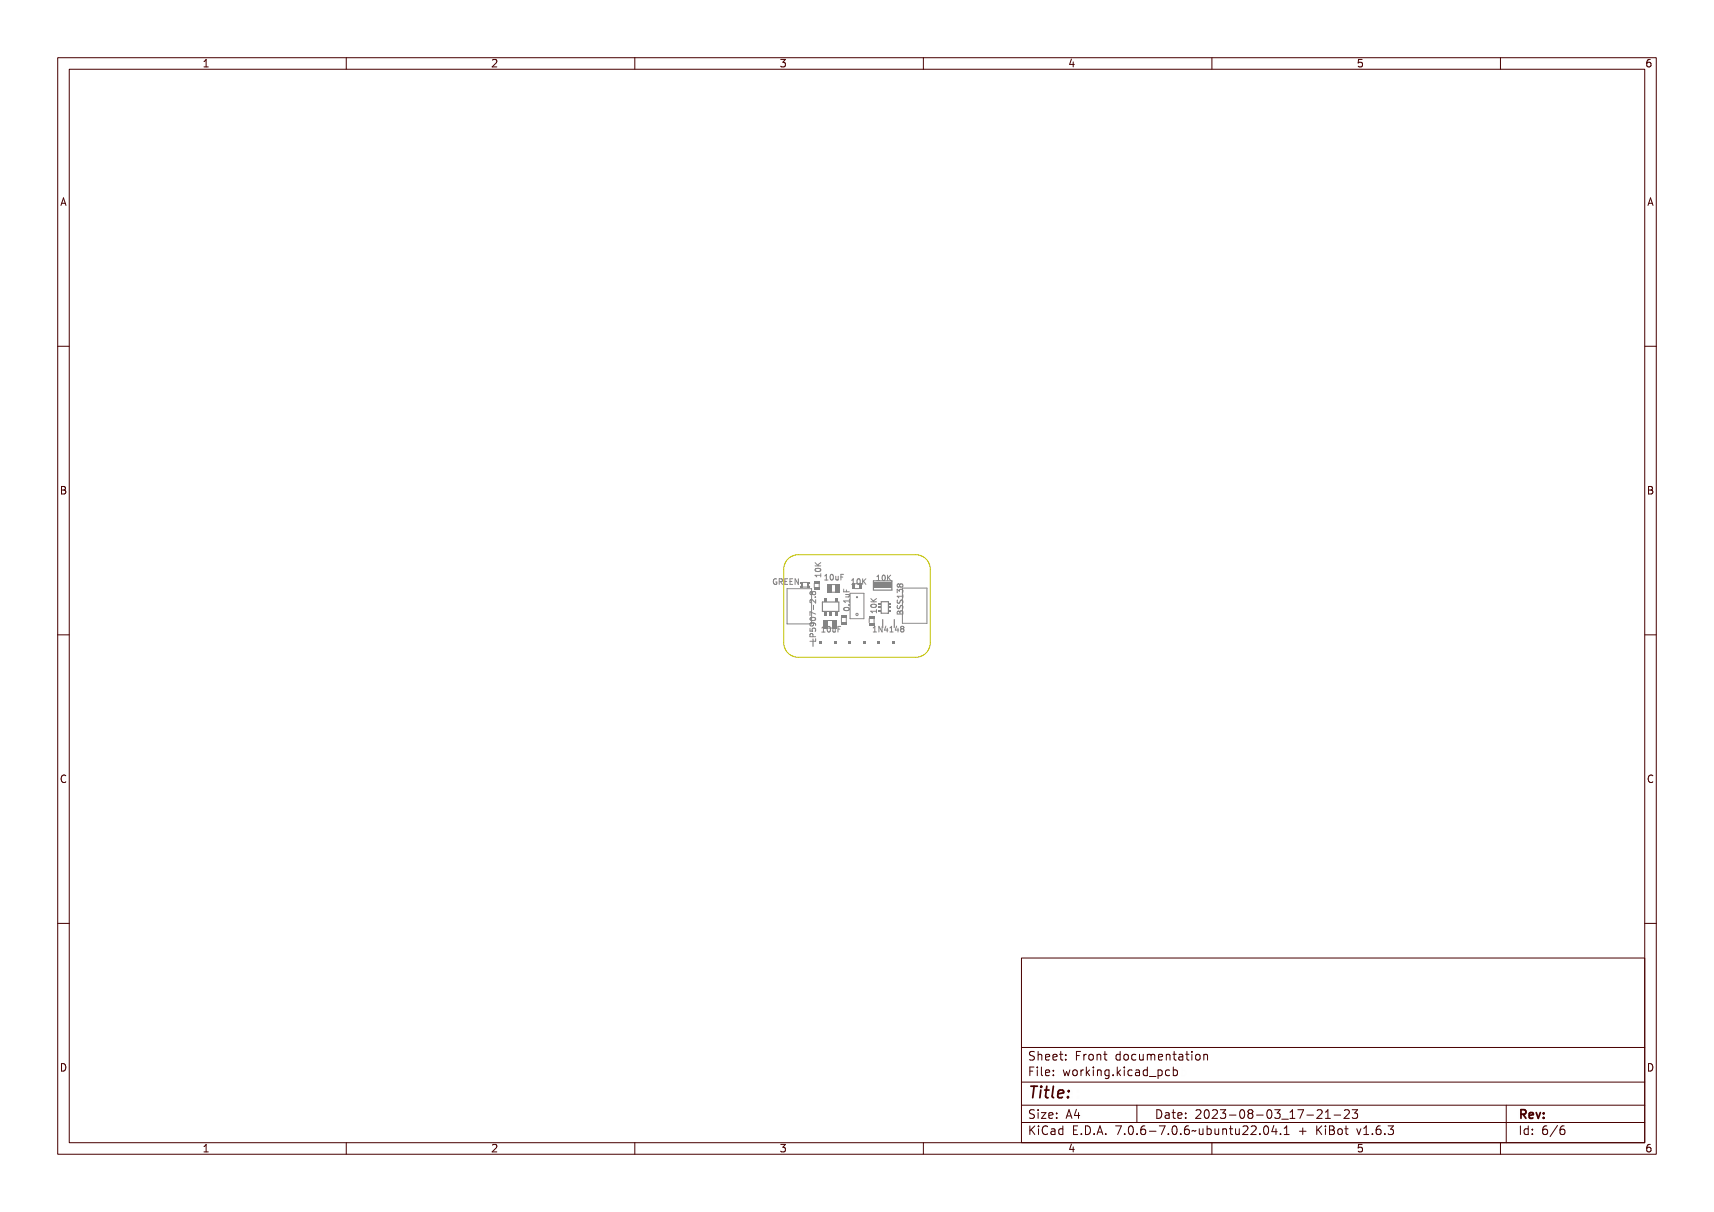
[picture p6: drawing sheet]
<svg xmlns="http://www.w3.org/2000/svg" width="297mm" height="210mm" viewBox="0 0 297 210" stroke-linecap="round" stroke-linejoin="round" font-family="sans-serif">
<g fill="none" stroke="#848484" stroke-width=".17">
<path d="M141.3 99.7h.8v-.2h.2v.5h-.2v-.2h-.7l.1 .2h-.1zM141.3 97.8l.4 .4 .6-.4v.2l-.5 .3 .5 .1v.1h-1v-.1h.4l-.4-.4zM141.4 98.8l.4-.1a.38 .38 0 0 1 .5 .3 .55 .55 0 0 1-.5 .3 .55 .55 0 0 1-.5-.3zM141.4 98.9a.43 .43 0 0 1 .8 .2 .43 .43 0 0 1-.8-.2zM143.4 99.6h.3v.8h.2v.1h-.5v-.1h.2v-.7l-.2 .1zM144.1 99.7l.1-.1a.46 .46 0 0 1 .5 .5 .46 .46 0 0 1-.5 .4l-.1-.2zM144.3 99.7a.39 .39 0 0 1 .3 .4 .39 .39 0 0 1-.3 .3l-.1-.3zM144.9 99.8h.1v.6l.2 .1 .1-.2v-.5h.1v.7l-.1-.1a.23 .23 0 0 1-.3 .1 .23 .23 0 0 1-.1-.2zM145.7 99.6h.6v.1h-.5v.3h.4v.1h-.4v.4h-.1zM151.9 99.8l.3-.1v.8h.2v.1h-.5v-.1h.2v-.7l-.2 .1zM152.6 99.8l.1-.1a.44 .44 0 0 1 .5 .5 .44 .44 0 0 1-.5 .4l-.1-.2zM152.8 99.8a.37 .37 0 0 1 .2 .4 .37 .37 0 0 1-.2 .3l-.1-.3z"/>
<path d="M153.3 99.7h.1v.4l.4-.4h.2l-.4 .4 .4 .5h-.2l-.3-.4-.1 .4h-.1zM134.3 100.3a.53 .53 0 0 0-.3 .5 .53 .53 0 0 0 .3 .5M134.8 100.5l.3-.2 .2 .1v.1h-.1a.36 .36 0 0 0-.4 .3 .36 .36 0 0 0 .4 .4v-.3l-.1-.1h.3v.4a.43 .43 0 0 1-.6 0 .43 .43 0 0 1 0-.6zM135.5 100.3h.3a.26 .26 0 0 1 .3 .2 .26 .26 0 0 1-.2 .4l.3 .4h-.1l-.3-.4h-.1v.4h-.2zM135.7 100.5h.1a.17 .17 0 0 1 .2 .1 .17 .17 0 0 1-.2 .2h-.1zM136.4 100.3h.5v.2h-.4v.2h.4v.2h-.4v.3h.4v.1h-.5zM137.2 100.3h.5v.2h-.4v.2h.4v.2h-.4v.3h.4v.1h-.5zM137.9 100.3h.2l.3 .8v-.8h.1v1h-.2l-.3-.8v.8h-.1zM140.4 109.9h.9v-.5h.1v.6h-1zM140.4 108h.1v.3h.3a.32 .32 0 0 1 .1-.4 .32 .32 0 0 1 .4 .1 .32 .32 0 0 1-.1 .5 .25 .25 0 0 0 .1-.4 .25 .25 0 0 0-.4 0 .25 .25 0 0 0 0 .3h-.5zM140.4 105.5l1 .4v.1l-.9-.3v.4h-.1zM140.5 102.5l.2-.1 .2 .2a.27 .27 0 0 1 .4-.1 .27 .27 0 0 1 0 .4 .27 .27 0 0 1-.4-.1 .27 .27 0 0 1-.5 .1 .27 .27 0 0 1 .1-.4z"/>
<path d="M140.5 104.1a.59 .59 0 0 1 .8 .3v-.4h.1v.5l-.5-.3a.23 .23 0 0 0-.4 0 .23 .23 0 0 0 .1 .3l-.2-.1zM140.5 108.7l.3-.1 .2 .5h.4v.1h-1zM140.5 107.2a.49 .49 0 0 1 .6-.1 .49 .49 0 0 1 .3 .5h-.2a.28 .28 0 0 0 0-.3 .28 .28 0 0 0-.3-.1 .31 .31 0 0 1 0 .5 .31 .31 0 0 1-.5-.1 .31 .31 0 0 1 .1-.4zM140.5 106.4l.4-.1a.37 .37 0 0 1 .5 .3 .55 .55 0 0 1-.5 .3 .55 .55 0 0 1-.5-.3zM140.5 106.5a.43 .43 0 0 1 .8 .2 .43 .43 0 0 1-.8-.2zM140.6 108.8h.2l.1 .3h-.4zM141 104.9h.1v.3h-.1zM141.2 103.4h.2v.1h-.2zM141.3 110.7v.4h-.9M142.8 108.7l.4-.1v.8h.2v.2h-.5v-.2h.2v-.7l-.3 .1zM143.6 108.7l.1-.1a.46 .46 0 0 1 .5 .5 .46 .46 0 0 1-.5 .4l-.1-.2zM143.8 108.7a.39 .39 0 0 1 .3 .4 .39 .39 0 0 1-.3 .4l-.1-.4z"/>
<path d="M144.4 108.8h.1v.6l.1 .1 .2-.2v-.5h.1v.8l-.1-.1a.23 .23 0 0 1-.3 .1 .23 .23 0 0 1-.1-.3zM145.2 108.6h.6v.1h-.5v.3h.4v.1h-.4v.5h-.1zM146.3 103.9h.8v-.2h.1v.6h-.1v-.2h-.7v.2h-.1zM146.3 102.2h.1v.4h.2v-.4h.2v.4h.4v.1h-.9zM146.4 105.4l.3-.1a.38 .38 0 0 1 .5 .3 .55 .55 0 0 1-.5 .3 .55 .55 0 0 1-.5-.3zM146.4 105.5a.43 .43 0 0 1 .7 .2 .43 .43 0 0 1-.7-.2zM146.5 103h.7l-.1 .1a.23 .23 0 0 1 .1 .3 .23 .23 0 0 1-.3 .1h-.4v-.1h.5l.1-.1-.1-.2h-.5zM147 104.8h.2v.1h-.2zM147.5 100.4l.4-.1v.9h.2v.1h-.6v-.1h.2v-.7h-.2zM148.3 100.5l.1-.1a.46 .46 0 0 1 .4 .4 .46 .46 0 0 1-.4 .5l-.2-.3zM148.5 100.5a.39 .39 0 0 1 .2 .3 .39 .39 0 0 1-.2 .4l-.1-.4zM149 100.3h.1v.5l.4-.5h.2l-.4 .4 .4 .6h-.1l-.4-.5-.1 .5h-.1z"/>
<path d="M151 105.9h.8v-.2h.1v.5h-.1v-.2h-.7v.2h-.1zM151 104.1l.3 .3 .6-.4v.2l-.5 .3 .5 .1v.1h-.9v-.1h.4l-.4-.4zM151.1 105l.3-.1a.38 .38 0 0 1 .5 .3 .55 .55 0 0 1-.5 .3 .55 .55 0 0 1-.5-.3zM151.1 105.1a.43 .43 0 0 1 .7 .2 .43 .43 0 0 1-.7-.2zM151.3 109.5h.6M151.3 108.8l.3-.3v1M152.3 108.6h.3v.8h.2v.1h-.5v-.1h.2v-.7l-.2 .1zM153 108.6h.2l.3 .8v-.8h.1v.9h-.2l-.3-.7v.7h-.1zM154.1 108.6h.2v.6h.1l-.1 .3h-.1v-.2h-.4zM154.2 108.7v.5h-.3zM154.6 108.6h.4v.8h.2v.1h-.5v-.1h.2v-.7l-.3 .1zM155.5 103.8h.9v-.2h.1v.5h-.1v-.2h-.8l.1 .2h-.1z"/>
<path d="M155.6 105.2l.1 .1a.19 .19 0 0 0-.1 .2 .19 .19 0 0 0 .2 .1 .19 .19 0 0 0 .1-.2 .3 .3 0 0 1 .5-.1 .3 .3 0 0 1-.1 .5 .22 .22 0 0 0 .1-.3 .22 .22 0 0 0-.3-.1 .32 .32 0 0 1-.4 .4 .32 .32 0 0 1-.1-.6zM155.6 104.4l.1 .1a.19 .19 0 0 0-.1 .2 .19 .19 0 0 0 .2 .2 .19 .19 0 0 0 .1-.3 .3 .3 0 0 1 .5-.1 .3 .3 0 0 1-.1 .5 .22 .22 0 0 0 .1-.3 .22 .22 0 0 0-.3-.1 .32 .32 0 0 1-.4 .4 .32 .32 0 0 1-.1-.6zM155.6 102.1h.2l.2 .1a.27 .27 0 0 1 .4-.1 .27 .27 0 0 1 0 .5 .27 .27 0 0 1-.4-.2 .27 .27 0 0 1-.4 .2 .27 .27 0 0 1 0-.5zM155.6 102.9h.2l.2 .1a.3 .3 0 0 1 .5 0 .3 .3 0 0 1-.2 .4h.1a.22 .22 0 0 0 0-.3 .22 .22 0 0 0-.3-.1 .22 .22 0 0 0-.1 .3l-.1-.1a.17 .17 0 0 0-.2-.2 .17 .17 0 0 0-.1 .3l.1 .1h-.1zM155.6 106h.3l.1 .1a.26 .26 0 0 1 .3-.2 .26 .26 0 0 1 .2 .4v.2h-1zM155.7 106.1h.2v.3h-.3zM155.7 108.6h.2v.6h.1l-.1 .3h-.2v-.2h-.4zM155.7 108.7v.5h-.3zM155.9 101.5l-.1 .1M155.9 101.4l-.2-.2h-.1l-.1 .4M155.9 101.4l.2-.2h.3v.4M155.9 101.4v.1"/>
<path d="M155.9 101.5v.1M156.1 106.1h.2l.1 .3h-.4zM156.2 108.6a.27 .27 0 0 1 .5 0 .27 .27 0 0 1-.1 .4 .27 .27 0 0 1 .1 .5 .27 .27 0 0 1-.5 0 .27 .27 0 0 1 .1-.5l-.1-.1z"/>
<circle cx="141.8" cy="99" r=".09"/>
<circle cx="140.7" cy="102.7" r=".16"/>
<circle cx="140.7" cy="107.4" r=".21"/>
<circle cx="140.9" cy="106.6" r=".09"/>
<circle cx="141.1" cy="102.7" r=".19"/>
<circle cx="143.9" cy="109.1" r=".09"/>
<circle cx="144.4" cy="100.1" r=".09"/>
<circle cx="146.7" cy="105.6" r=".09"/>
<circle cx="148.5" cy="100.8" r=".09"/>
<circle cx="151.4" cy="105.2" r=".09"/>
<circle cx="152.9" cy="100.2" r=".08"/>
<circle cx="155.8" cy="102.3" r=".16"/>
<circle cx="156.2" cy="102.3" r=".19"/>
<circle cx="156.5" cy="108.8" r=".16"/>
<circle cx="156.5" cy="109.3" r=".19"/>
</g>
<path d="M152.7 104.3h1.3v2h-1.3z" fill="none" stroke="#848484" stroke-width=".2"/>
<g fill="#848484">
<path d="M152.3 105.8h.3v.2h-.3z" fill-rule="evenodd"/>
<path d="M154 105.8h.4v.2h-.4z" fill-rule="evenodd"/>
<path d="M152.3 105.1h.3v.3h-.3z" fill-rule="evenodd"/>
<path d="M154 105.1h.4v.3h-.4z" fill-rule="evenodd"/>
<path d="M152.3 104.5h.3v.2h-.3z" fill-rule="evenodd"/>
<path d="M154 104.5h.4v.2h-.4z" fill-rule="evenodd"/>
</g>
<path d="M150.6 107.2v.7M151.5 107.2v.7" fill="none" stroke="#848484" stroke-width=".17"/>
<g fill="#848484">
<path d="M150.6 107.9h.9v.5h-.9z" fill-rule="evenodd"/>
<path d="M150.6 106.7h.9v.5h-.9z" fill-rule="evenodd"/>
</g>
<path d="M142.5 104.3h2.9v1.6h-2.9z" fill="none" stroke="#848484" stroke-width=".2"/>
<g fill="#848484">
<path d="M142.7 103.6h.5v.7h-.5z" fill-rule="evenodd"/>
<path d="M142.7 106h.5v.6h-.5z" fill-rule="evenodd"/>
<path d="M143.7 106h.5v.6h-.5z" fill-rule="evenodd"/>
<path d="M144.6 103.6h.5v.7h-.5z" fill-rule="evenodd"/>
<path d="M144.6 106h.5v.6h-.5z" fill-rule="evenodd"/>
</g>
<g fill="none" stroke="#848484" stroke-width=".17">
<path d="M144.1 101.3h.7M144.1 102.6h.7M147.3 102.8h2.4v4.4h-2.4z"/>
<circle cx="148.5" cy="103.5" r=".1"/>
<circle cx="148.5" cy="106.5" r=".2"/>
</g>
<path d="M153 107.4v1.4M155 107.4v1.4" fill="none" stroke="#848484" stroke-width=".2"/>
<g fill="#848484">
<path d="M143.3 101.2h.8v1.5h-.8z" fill-rule="evenodd"/>
<path d="M144.8 101.2h.7v1.5h-.7z" fill-rule="evenodd"/>
</g>
<path d="M136.4 102h4.2v6.1h-4.2zM143.4 107.5h.8" fill="none" stroke="#848484" stroke-width=".17"/>
<g fill="#848484">
<path d="M142.7 107.5h.8v1.4h-.8z" fill-rule="evenodd"/>
<path d="M144.2 107.5h.7v1.4h-.7z" fill-rule="evenodd"/>
</g>
<path d="M151.3 100.6h3.2v1.6h-3.2z" fill="none" stroke="#848484" stroke-width=".2"/>
<path d="M151.4 100.9h3.1v1h-3.1z" fill-rule="evenodd" fill="#848484"/>
<path d="M140.9 110.7v1.3" fill="none" stroke="#848484" stroke-width=".2"/>
<g fill="#848484">
<path d="M141.9 111.1h.5v.5h-.5z" fill-rule="evenodd"/>
<path d="M144.4 111.1h.5v.5h-.5z" fill-rule="evenodd"/>
<path d="M147 111.1h.5v.5h-.5z" fill-rule="evenodd"/>
<path d="M149.5 111.1h.5v.5h-.5z" fill-rule="evenodd"/>
<path d="M152.1 111.1h.5v.5h-.5z" fill-rule="evenodd"/>
<path d="M154.6 111.1h.5v.5h-.5z" fill-rule="evenodd"/>
</g>
<path d="M148.1 102h.8" fill="none" stroke="#848484" stroke-width=".17"/>
<g fill="#848484">
<path d="M147.7 101.1h.5v.9h-.5z" fill-rule="evenodd"/>
<path d="M148.8 101.1h.5v.9h-.5z" fill-rule="evenodd"/>
</g>
<path d="M139.1 101.7h.7M139.1 100.9h.7M140.3 101a.27 .27 0 0 0-.3 .3 .27 .27 0 0 0 .3 .3" fill="none" stroke="#848484" stroke-width=".17"/>
<g fill="#848484">
<path d="M138.8 101.7l.3 .1z" fill-rule="evenodd"/>
<path d="M138.9 100.9h.2v.9h-.2z" fill-rule="evenodd"/>
<path d="M139.8 101.6h.5v.2h-.5z" fill-rule="evenodd"/>
<path d="M139.8 101h.3v.6h-.3z" fill-rule="evenodd"/>
<path d="M140 101.5l.1 .1z" fill-rule="evenodd"/>
<path d="M140 101l.1 .1z" fill-rule="evenodd"/>
<path d="M139.8 100.9h.5v.2h-.5z" fill-rule="evenodd"/>
</g>
<path d="M145.8 107.1v.7M146.6 107.1v.7" fill="none" stroke="#848484" stroke-width=".17"/>
<g fill="#848484">
<path d="M145.7 106.6h1v.5h-1z" fill-rule="evenodd"/>
<path d="M145.7 107.7h1v.5h-1z" fill-rule="evenodd"/>
</g>
<path d="M141.1 101.1v.7M141.9 101.1v.7" fill="none" stroke="#848484" stroke-width=".17"/>
<g fill="#848484">
<path d="M141 100.6h1v.5h-1z" fill-rule="evenodd"/>
<path d="M141 101.8h1v.5h-1z" fill-rule="evenodd"/>
</g>
<path d="M156.4 101.9h4.2v6.1h-4.2z" fill="none" stroke="#848484" stroke-width=".17"/>
<path d="M136.8 96.7l1-.5 .5-.1h20.4a2.54 2.54 0 0 1 2.5 2.6v12.7a2.54 2.54 0 0 1-2.5 2.5h-20.4a2.54 2.54 0 0 1-2.5-2.5v-12.7a2.53 2.53 0 0 1 1-2z" fill="none" stroke="#c2c200" stroke-width=".17"/>
<g fill="none" stroke="#480000" stroke-width=".17">
<path d="M10 10h277v190h-277zM12 12h273v186h-273zM60 10v2M110 10v2M160 10v2M210 10v2M260 10v2M10 60h2M285 60h2M10 110h2M285 110h2M10 160h2"/>
<path d="M285 160h2M177 166h108v32h-108zM60 198v2M110 198v2M160 198v2M177 181.5h108M177 187.5h108M177 191.5h108M177 194.5h108M178.1 195.2h.2v.6l.6-.6h.3l-.6 .6 .6 .8h-.2l-.5-.7-.2 .2v.5h-.2zM178.2 185h.9v.2h-.7v.4h.6v.2h-.6v.7h-.2zM178.3 182.4l.5-.1h.2v.2a.31 .31 0 0 0-.5-.1 .31 .31 0 0 0 0 .5 .5 .5 0 0 1 .6 .6 .5 .5 0 0 1-.8 .2l-.1-.2a.34 .34 0 0 0 .4 .1 .34 .34 0 0 0 .1-.5 .47 .47 0 0 1-.5-.2 .47 .47 0 0 1 .1-.5z"/>
<path d="M178.3 192.5l.5-.1h.2v.2a.31 .31 0 0 0-.5-.1 .31 .31 0 0 0 0 .5 .5 .5 0 0 1 .6 .6 .5 .5 0 0 1-.8 .2l-.1-.2a.34 .34 0 0 0 .4 .1 .34 .34 0 0 0 .1-.5 .47 .47 0 0 1-.5-.2 .47 .47 0 0 1 .1-.5zM179.4 182.2h.2v.6a.35 .35 0 0 1 .4-.1 .35 .35 0 0 1 .2 .4v.6h-.2v-.8h-.4v.8h-.2zM179.5 185.4h.4v.9h.4v.2h-.9v-.2h.3v-.8h-.2zM179.5 192.8h.4v.9h.4v.1h-.9v-.1h.3v-.8h-.2zM179.5 195.6h.4v.9h.4v.1h-.9v-.1h.3v-.8h-.2zM179.7 184.9h.2v.3h-.2zM179.7 192.3h.2v.3h-.2zM179.7 195.1h.2v.3h-.2zM180.6 184.9h.4v1.3l.4 .1v.2l-.5-.2v-1.2h-.3zM180.6 192.8h.8v.1l-.6 .8h.6v.1h-.8v-.1l.6-.8h-.6zM180.7 182.8a.49 .49 0 0 1 .6-.1 .49 .49 0 0 1 .2 .5h-.8a.42 .42 0 0 0 .3 .4 .42 .42 0 0 0 .4-.1v.2a.6 .6 0 0 1-.8-.1 .6 .6 0 0 1 .1-.8zM180.7 195.4l.5-.2h.3v.2a.43 .43 0 0 0-.6 0 .43 .43 0 0 0-.2 .5 .43 .43 0 0 0 .2 .5 .43 .43 0 0 0 .6 0v.2a.66 .66 0 0 1-.8-.1 .66 .66 0 0 1-.1-.8z"/>
<path d="M180.8 182.9l.4-.1 .1 .3h-.6zM181.8 195.6h.2a.45 .45 0 0 1 .5 0 .45 .45 0 0 1 .1 .4v.6h-.1v-.1a.38 .38 0 0 1-.5 .2 .38 .38 0 0 1-.2-.5 .38 .38 0 0 1 .4-.2h.3a.35 .35 0 0 0-.3-.4 .35 .35 0 0 0-.4 .2zM181.9 182.8a.49 .49 0 0 1 .6-.1 .49 .49 0 0 1 .2 .5h-.8a.42 .42 0 0 0 .3 .4 .42 .42 0 0 0 .5-.1v.2a.6 .6 0 0 1-.9-.1 .6 .6 0 0 1 .1-.8zM181.9 185.5a.49 .49 0 0 1 .6-.1 .49 .49 0 0 1 .2 .5h-.8a.42 .42 0 0 0 .3 .4 .42 .42 0 0 0 .5-.1v.2a.6 .6 0 0 1-.9-.1 .6 .6 0 0 1 .1-.8zM181.9 192.9a.49 .49 0 0 1 .6-.1 .49 .49 0 0 1 .2 .5h-.8a.42 .42 0 0 0 .3 .4 .42 .42 0 0 0 .5-.1v.2a.6 .6 0 0 1-.9-.1 .6 .6 0 0 1 .1-.8zM182 196.2l.5-.1a.31 .31 0 0 1-.2 .4 .31 .31 0 0 1-.4-.1zM182 182.9l.4-.1 .1 .3h-.6zM182 185.6l.4-.1 .1 .3h-.6zM182 193l.4-.1 .1 .3h-.6zM183 195.7l.4-.2 .2 .2v-.6h.2v1.5h-.2v-.1a.42 .42 0 0 1-.5 .1 .42 .42 0 0 1-.2-.5zM183.2 195.8l.1-.1a.4 .4 0 0 1 .3 .4 .4 .4 0 0 1-.3 .4l-.2-.2zM183.2 182.3h.2v.4h.4v.1h-.4l.1 .8h.3v.1h-.2a.3 .3 0 0 1-.4-.3v-.6h-.3v-.1h.3z"/>
<path d="M183.3 185.4h.2v.3h-.2zM183.3 186.2h.2v.3h-.2zM183.3 192.8h.2v.3h-.2zM183.3 193.6h.2v.2h-.2zM184.5 182.7h.2v.3h-.2zM184.5 183.5h.2v.2h-.2zM185.2 185.4h.2l.2 .8 .1-.5h.2l.2 .5 .1-.8h.2l-.2 1.1h-.2l-.2-.7-.2 .7h-.1zM185.4 195.2h.9v.2h-.7v.4h.6v.2h-.6v.5h.7v.1h-.9zM185.7 192.4h.2l.5 1.4h-.2l-.1-.3h-.5l-.1 .3h-.2zM185.8 192.6l.2 .7h-.4zM186.6 182.3h.9v.2h-.7v.4h.6v.2h-.6v.6h-.2zM186.7 185.5a.52 .52 0 0 1 .8 .4 .52 .52 0 0 1-.8 .4l-.1-.4z"/>
<path d="M186.8 185.6l.1-.1a.39 .39 0 0 1 .4 .4 .39 .39 0 0 1-.4 .4l-.1-.2zM186.9 196.4h.2v.2h-.2zM187.1 192.4h.2v.9h.2v.2h-.2v.3h-.2v-.3h-.6v-.2zM187.1 192.6v.7h-.4zM187.8 195.2a.76 .76 0 0 1 .9 .7 .76 .76 0 0 1-.9 .7zM188 195.4a.57 .57 0 0 1 .5 .5 .57 .57 0 0 1-.5 .6zM188 182.7h.2v.2a.3 .3 0 0 1 .3-.3 .3 .3 0 0 1 .3 .3 .37 .37 0 0 0-.5-.1 .37 .37 0 0 0-.1 .4v.5h-.2zM188 185.4h.2v.2a.3 .3 0 0 1 .3-.3 .3 .3 0 0 1 .3 .3 .37 .37 0 0 0-.5-.1 .37 .37 0 0 0-.1 .4v.6h-.2zM189.1 184.9h.1v.9l.5-.4h.2l-.4 .4 .5 .7h-.2l-.4-.6-.2 .1v.5h-.1zM189.1 182.8a.52 .52 0 0 1 .8 .4 .52 .52 0 0 1-.8 .4l-.1-.4zM189.2 182.9l.1-.1a.39 .39 0 0 1 .4 .4 .39 .39 0 0 1-.4 .4l-.1-.2zM189.3 196.4h.3v.2h-.3z"/>
<path d="M190.2 182.7h.2v.1a.35 .35 0 0 1 .4-.1 .35 .35 0 0 1 .3 .4v.6h-.2l-.1-.8h-.3l-.1 .8h-.2zM190.3 185.4h.4v.9h.4v.2h-.9v-.2h.4v-.8h-.3zM190.5 195.2h.3l.4 1.4h-.2l-.1-.3h-.5l-.1 .3h-.2zM190.6 184.9h.1v.3h-.1zM190.6 195.4l.2 .7h-.4zM191.4 185.4h.2v.1a.35 .35 0 0 1 .4-.1 .35 .35 0 0 1 .3 .4v.7h-.2l-.1-.9h-.3l-.1 .9h-.2zM191.7 182.3h.1v.4h.4v.1h-.4l.1 .8h.3v.1h-.2a.3 .3 0 0 1-.3-.3v-.6h-.3v-.1h.3zM191.7 196.4h.3v.2h-.3zM192.7 185.5l.3-.2 .3 .2v-.1h.2v1a.53 .53 0 0 1-.8 .4v-.2a.36 .36 0 0 0 .4 .1 .36 .36 0 0 0 .2-.4l-.1 .1a.53 .53 0 0 1-.7-.3 .53 .53 0 0 1 .2-.6zM192.8 185.6l.1-.1a.39 .39 0 0 1 .4 .4 .39 .39 0 0 1-.4 .4l-.1-.2zM193.8 195.2h.9l-.5 1.4h-.2l.5-1.2h-.7zM193.9 182.8l.3-.2 .3 .2v-.6h.2v1.5h-.2v-.1a.42 .42 0 0 1-.6 .1 .42 .42 0 0 1-.1-.5z"/>
<path d="M194.1 182.8a.4 .4 0 0 1 .4 .4 .4 .4 0 0 1-.4 .4l-.2-.4zM194.1 186.2h.3v.3h-.3zM195.1 184.9h.2v.9l.4-.4h.3l-.5 .4 .5 .7h-.2l-.4-.6-.1 .1v.5h-.2zM195.1 182.8a.52 .52 0 0 1 .8 .4 .52 .52 0 0 1-.8 .4l-.1-.4zM195.2 182.9l.1-.1a.39 .39 0 0 1 .4 .4 .39 .39 0 0 1-.4 .4l-.1-.2zM195.3 196.4h.3v.2h-.3zM196.3 185.4h.5v.9h.3v.2h-.9v-.2h.4v-.8h-.3zM196.3 195.4a.5 .5 0 0 1 .7-.1 .5 .5 0 0 1 .1 .6 .52 .52 0 0 1-.4 .8 .52 .52 0 0 1-.5-.8zM196.4 182.8a.39 .39 0 0 1 .4-.2 .39 .39 0 0 1 .3 .3 .4 .4 0 0 0-.6 0 .4 .4 0 0 0 0 .6 .4 .4 0 0 0 .6 0 .41 .41 0 0 1-.4 .3 .41 .41 0 0 1-.4-.3v-.5zM196.5 195.4a.57 .57 0 0 1 .4 .9l-.3 .2a.86 .86 0 0 1-.1-1.1zM196.6 184.9h.2v.3h-.2zM197 191.5v3"/>
<path d="M197.4 182.7h.2v.8l.2 .1 .3-.2v-.7h.2v1h-.2v-.1a.35 .35 0 0 1-.4 .2 .35 .35 0 0 1-.3-.5zM197.6 185.5a.39 .39 0 0 1 .4-.2 .39 .39 0 0 1 .3 .3 .4 .4 0 0 0-.6 0 .4 .4 0 0 0 0 .6 .4 .4 0 0 0 .6 0 .41 .41 0 0 1-.4 .3 .41 .41 0 0 1-.4-.3v-.5zM197.7 196.4h.3v.2h-.3zM198.6 182.7h.1l.2-.1a.22 .22 0 0 0 .2 .2 .22 .22 0 0 0 .2-.2l.2 .3 .1 .8h-.2v-.8l-.1-.1-.2 .1v.8h-.1v-.8l-.2-.1-.1 .1v.8h-.1zM198.7 185.4h.1a.45 .45 0 0 1 .5 0 .45 .45 0 0 1 .2 .4v.7h-.2v-.2a.38 .38 0 0 1-.5 .2 .38 .38 0 0 1-.2-.5 .38 .38 0 0 1 .5-.2h.2a.35 .35 0 0 0-.3-.4 .35 .35 0 0 0-.3 .2zM198.7 195.4l.5-.2h.2v.2a.43 .43 0 0 0-.5 0 .43 .43 0 0 0-.1 .5 .48 .48 0 0 1 .7 0 .48 .48 0 0 1-.1 .7 .48 .48 0 0 1-.7-.1l-.1-.6zM198.8 186l.5-.1a.31 .31 0 0 1-.1 .4 .31 .31 0 0 1-.4-.1zM198.9 195.9a.29 .29 0 0 1 .4 .1 .29 .29 0 0 1-.1 .4 .29 .29 0 0 1-.4-.1zM199.9 185.5l.3-.2 .3 .2v-.6h.2v1.6h-.2v-.2a.42 .42 0 0 1-.5 .1 .42 .42 0 0 1-.2-.5zM199.9 182.8a.49 .49 0 0 1 .6-.1 .49 .49 0 0 1 .2 .5h-.7a.42 .42 0 0 0 .2 .4 .42 .42 0 0 0 .5-.1v.2a.6 .6 0 0 1-.8-.1 .6 .6 0 0 1 0-.8zM200 196h.5v.2h-.5zM200 185.6l.1-.1a.39 .39 0 0 1 .4 .4 .39 .39 0 0 1-.4 .4l-.1-.2z"/>
<path d="M200.1 182.9l.3-.1 .2 .3h-.6zM200.1 192.4a.76 .76 0 0 1 1 .7 .76 .76 0 0 1-1 .7zM200.3 192.6a.57 .57 0 0 1 .6 .5 .57 .57 0 0 1-.6 .6zM200.9 186.8l1.2 .1zM201 195.2h.9l-.5 1.4h-.2l.5-1.2h-.7zM201.1 182.7h.1v.1a.35 .35 0 0 1 .5-.1 .35 .35 0 0 1 .2 .4v.6h-.2v-.8h-.4l-.1 .8h-.1zM201.4 192.8h.2a.45 .45 0 0 1 .5 0 .45 .45 0 0 1 .1 .4v.6h-.1v-.1a.38 .38 0 0 1-.5 .2 .38 .38 0 0 1-.2-.5 .38 .38 0 0 1 .4-.2h.3a.35 .35 0 0 0-.3-.4 .35 .35 0 0 0-.4 .2zM201.6 193.4l.5-.1a.31 .31 0 0 1-.2 .4 .31 .31 0 0 1-.4-.1zM202.2 185.4h.2v.1a.46 .46 0 0 1 .6 0 .46 .46 0 0 1 .1 .6 .39 .39 0 0 1-.2 .4 .39 .39 0 0 1-.5-.2v.6h-.2zM202.5 182.3h.2v.4h.4v.1h-.4v.8h.4v.1h-.2a.3 .3 0 0 1-.4-.3v-.6h-.3v-.1h.3zM202.5 185.6l.1-.1a.4 .4 0 0 1 .4 .4 .4 .4 0 0 1-.4 .4l-.2-.2zM202.5 196.4h.3v.2h-.3z"/>
<path d="M202.8 192.4h.2v.4h.4v.1h-.4l.1 .8h.3v.1h-.2a.3 .3 0 0 1-.4-.3v-.6h-.3v-.1h.3zM203.5 182.7h.2a.45 .45 0 0 1 .4 0 .45 .45 0 0 1 .2 .4v.6h-.2v-.1a.38 .38 0 0 1-.5 .2 .38 .38 0 0 1-.2-.5 .38 .38 0 0 1 .5-.2h.2a.35 .35 0 0 0-.2-.4 .35 .35 0 0 0-.4 .2zM203.5 195.4a.5 .5 0 0 1 .7-.1 .5 .5 0 0 1 .1 .6 .52 .52 0 0 1-.4 .8 .52 .52 0 0 1-.5-.8zM203.6 185.5a.39 .39 0 0 1 .4-.2 .39 .39 0 0 1 .3 .3 .4 .4 0 0 0-.5 0 .4 .4 0 0 0 0 .6 .4 .4 0 0 0 .5 0 .41 .41 0 0 1-.4 .3 .41 .41 0 0 1-.4-.3v-.5zM203.7 183.3l.4-.1a.31 .31 0 0 1-.1 .4 .31 .31 0 0 1-.4-.1zM203.7 195.4a.57 .57 0 0 1 .4 .9l-.2 .2a.86 .86 0 0 1-.2-1.1zM203.9 192.9a.49 .49 0 0 1 .6-.1 .49 .49 0 0 1 .2 .5h-.8a.42 .42 0 0 0 .3 .4 .42 .42 0 0 0 .5-.1v.2a.6 .6 0 0 1-.9-.1 .6 .6 0 0 1 .1-.8zM204 193l.4-.1 .1 .3h-.6zM204.7 184.9h.1v.6a.45 .45 0 0 1 .7 0 .45 .45 0 0 1 0 .6 .39 .39 0 0 1-.2 .4 .39 .39 0 0 1-.5-.2v.2h-.1zM204.9 182.3h.2v.4h.4v.1h-.4v.8h.4v.1h-.2a.3 .3 0 0 1-.4-.3v-.6h-.3v-.1h.3zM204.9 185.6l.1-.1a.39 .39 0 0 1 .4 .4 .39 .39 0 0 1-.4 .4l-.1-.2zM204.9 196.4h.3v.2h-.3z"/>
<path d="M205.3 192.8h.2v.3h-.2zM205.3 193.6h.2v.2h-.2zM205.9 182.7h.5v.9h.3v.1h-.9v-.1h.4v-.8h-.3zM205.9 195.4l.5-.2h.2v.2a.43 .43 0 0 0-.5 0 .43 .43 0 0 0-.1 .5 .48 .48 0 0 1 .7 0 .48 .48 0 0 1-.1 .7 .48 .48 0 0 1-.7-.1l-.1-.6zM206.1 195.9a.29 .29 0 0 1 .4 .1 .29 .29 0 0 1-.1 .4 .29 .29 0 0 1-.4-.1zM206.2 182.2h.2v.3h-.2zM207 196l.3-.1 .5 .1 .2-.1a.38 .38 0 0 1-.7 .2l-.3 .1zM207.1 182.8a.52 .52 0 0 1 .8 .4 .52 .52 0 0 1-.8 .4l-.1-.4zM207.3 182.9l.1-.1a.39 .39 0 0 1 .4 .4 .39 .39 0 0 1-.4 .4l-.2-.2zM207.4 192.5a.53 .53 0 0 1 .8 .1 .53 .53 0 0 1-.3 .7l-.3 .4h.7v.1h-.9v-.1l.3-.4a.49 .49 0 0 0 .2-.7l-.5 .1zM208.3 182.7h.1v.1a.35 .35 0 0 1 .5-.1 .35 .35 0 0 1 .2 .4v.6h-.2v-.8h-.4l-.1 .8h-.1zM208.3 195.6h.1l.1 .8 .2 .1 .2-.2v-.7h.2v1h-.2v-.1a.35 .35 0 0 1-.4 .2 .35 .35 0 0 1-.2-.5z"/>
<path d="M208.7 192.6a.5 .5 0 0 1 .6-.1 .5 .5 0 0 1 .2 .6 .52 .52 0 0 1-.5 .8 .52 .52 0 0 1-.4-.8zM208.9 192.6a.57 .57 0 0 1 .4 .9l-.3 .2a.86 .86 0 0 1-.1-1.1zM209.5 195.1h.2v.6a.45 .45 0 0 1 .6-.1 .45 .45 0 0 1 .1 .7 .39 .39 0 0 1-.3 .4 .39 .39 0 0 1-.4-.2v.1h-.2zM209.7 195.8l.1-.1a.4 .4 0 0 1 .4 .4 .4 .4 0 0 1-.4 .4l-.1-.2zM209.8 192.5a.53 .53 0 0 1 .8 .1 .53 .53 0 0 1-.3 .7l-.3 .4h.7v.1h-.9v-.1l.3-.4a.49 .49 0 0 0 .2-.7l-.5 .1zM210 198v2M210.7 195.6h.2v.8l.2 .1 .2-.2v-.7h.2v1h-.2v-.1a.35 .35 0 0 1-.4 .2 .35 .35 0 0 1-.2-.5zM211 192.4a.46 .46 0 0 1 .6 0 .46 .46 0 0 1 .1 .6l-.1 .1a.45 .45 0 0 1 .2 .6 .45 .45 0 0 1-.6 .2l-.2-.1v-.2a.35 .35 0 0 0 .5 .1 .35 .35 0 0 0 0-.5h-.3v-.2a.28 .28 0 0 0 .4-.1 .28 .28 0 0 0 0-.3 .28 .28 0 0 0-.4 0h-.2zM211.9 195.6h.2v.1a.35 .35 0 0 1 .4-.1 .35 .35 0 0 1 .2 .4v.6h-.2v-.8h-.4v.8h-.2zM212.4 193.2h.5v.2h-.5zM213.3 195.2h.2v.4h.4v.1h-.4v.8h.4v.1h-.2a.3 .3 0 0 1-.4-.3v-.6h-.3v-.1h.3zM213.5 192.6a.5 .5 0 0 1 .6-.1 .5 .5 0 0 1 .2 .6 .52 .52 0 0 1-.5 .8 .52 .52 0 0 1-.4-.8z"/>
<path d="M213.7 192.6a.57 .57 0 0 1 .4 .9l-.3 .2a.86 .86 0 0 1-.1-1.1zM214.3 195.6h.2v.8l.2 .1 .2-.2v-.7h.2v1h-.2v-.1a.35 .35 0 0 1-.4 .2 .35 .35 0 0 1-.2-.5zM214.7 192.5a.41 .41 0 0 1 .7-.1 .41 .41 0 0 1-.2 .7 .42 .42 0 0 1 .2 .6 .42 .42 0 0 1-.7 0 .42 .42 0 0 1 .2-.6l-.3-.2zM215.5 195.3a.53 .53 0 0 1 .8 .1 .53 .53 0 0 1-.3 .7l-.3 .4h.6v.1h-.9v-.1l.4-.4a.49 .49 0 0 0 .2-.8l-.5 .2zM216 193.2h.5v.2h-.5zM216.7 195.3a.53 .53 0 0 1 .8 .1 .53 .53 0 0 1-.3 .7l-.3 .4h.6v.1h-.9v-.1l.4-.4a.49 .49 0 0 0 .2-.8l-.5 .2zM217.1 192.6a.5 .5 0 0 1 .7-.1 .5 .5 0 0 1 .1 .6 .52 .52 0 0 1-.5 .8 .52 .52 0 0 1-.4-.8zM217.3 192.6a.57 .57 0 0 1 .4 .9l-.3 .2a.86 .86 0 0 1-.1-1.1zM218.2 196.4h.2v.2h-.2zM218.2 192.4a.46 .46 0 0 1 .6 0 .46 .46 0 0 1 .1 .6l-.1 .1a.45 .45 0 0 1 .2 .6 .45 .45 0 0 1-.6 .2l-.2-.1v-.2a.35 .35 0 0 0 .5 .1 .35 .35 0 0 0 0-.5h-.3v-.2a.28 .28 0 0 0 .4-.1 .28 .28 0 0 0 0-.3 .28 .28 0 0 0-.4 0h-.2zM219.2 195.4a.5 .5 0 0 1 .6-.1 .5 .5 0 0 1 .2 .6 .52 .52 0 0 1-.5 .8 .52 .52 0 0 1-.5-.8zM219.2 194.2l1.3 .1z"/>
<path d="M219.4 195.4a.57 .57 0 0 1 .3 .9l-.2 .2a.86 .86 0 0 1-.1-1.1zM220.7 192.5l.5-.1v1.3h.3v.1h-.8v-.1h.3v-1.1h-.3zM220.8 195.2h.2v.9h.2v.2h-.2v.3h-.2v-.3h-.6v-.2zM220.8 195.4v.7h-.4zM221.8 196.4h.2v.2h-.2zM221.8 192.4h.9l-.5 1.4h-.2l.5-1.2h-.7zM222.8 195.3l.5-.1v1.3h.3v.1h-.8v-.1h.3v-1.1h-.3zM223.2 193.2h.5v.2h-.5zM224.2 192.5a.53 .53 0 0 1 .8 .1 .53 .53 0 0 1-.3 .7l-.3 .4h.7v.1h-.9v-.1l.3-.4a.49 .49 0 0 0 .2-.7l-.5 .1zM225.4 195.5h.2v.4h.4v.2h-.4v.4h-.2v-.4h-.4v-.2h.4zM225.5 192.5l.5-.1v1.3h.3v.1h-.8v-.1h.3v-1.1h-.3zM226.8 193.2h.5v.2h-.5z"/>
<path d="M227.5 195.2h.2v.6l.6-.6h.2l-.6 .6 .6 .8h-.2l-.5-.7-.1 .2v.5h-.2zM227.8 192.5a.53 .53 0 0 1 .8 .1 .53 .53 0 0 1-.2 .7l-.4 .4h.7v.1h-.9v-.1l.3-.4a.49 .49 0 0 0 .2-.7l-.5 .1zM228.8 195.6h.4v.9h.4v.1h-.9v-.1h.4v-.8h-.3zM229.1 192.4a.46 .46 0 0 1 .6 0 .46 .46 0 0 1 0 .6l-.1 .1a.45 .45 0 0 1 .3 .6 .45 .45 0 0 1-.7 .2l-.2-.1v-.2a.35 .35 0 0 0 .5 .1 .35 .35 0 0 0 0-.5h-.2v-.2a.28 .28 0 0 0 .3-.1 .28 .28 0 0 0 0-.3 .28 .28 0 0 0-.4 0h-.1zM229.1 195.1h.1v.3h-.1zM229.9 195.2h.4a.35 .35 0 0 1 .5 .2 .35 .35 0 0 1-.3 .5 .41 .41 0 0 1 .3 .5 .41 .41 0 0 1-.5 .2h-.4zM230.1 196h.2a.27 .27 0 0 1 .3 .2 .27 .27 0 0 1-.3 .3h-.2zM230.1 195.4h.2a.23 .23 0 0 1 .3 .2 .23 .23 0 0 1-.3 .2h-.2zM231.2 193.2h1.1M231.2 195.7a.52 .52 0 0 1 .8 .4 .52 .52 0 0 1-.8 .4l-.1-.4zM231.3 195.8l.1-.1a.39 .39 0 0 1 .4 .4 .39 .39 0 0 1-.4 .4l-.1-.2zM232.6 195.2h.1v.4h.4v.1h-.4l.1 .8h.3v.1h-.2a.3 .3 0 0 1-.3-.3v-.6h-.3v-.1h.3z"/>
<path d="M233 192.4l.2-.1h.3l.2 .1 .1 .3-.1 .2-.8 .9h.9M234.3 192.3h.9l-.5 .6 .5 .1v.6l-.2 .2h-.5l-.2-.2M234.6 195.6h.2l.3 .9 .4-.9h.2l-.4 1h-.3zM236 195.3l.5-.1v1.3h.3v.1h-.8v-.1h.3v-1.1h-.3zM237.4 196.4h.3v.2h-.3zM238.4 195.4l.5-.2h.2v.2a.43 .43 0 0 0-.5 0 .43 .43 0 0 0-.1 .5 .48 .48 0 0 1 .7 0 .48 .48 0 0 1-.1 .7 .48 .48 0 0 1-.7-.1l-.1-.6zM238.6 195.9a.29 .29 0 0 1 .4 .1 .29 .29 0 0 1-.1 .4 .29 .29 0 0 1-.4-.1zM239.8 196.4h.3v.2h-.3zM240.7 195.2a.46 .46 0 0 1 .6 0 .46 .46 0 0 1 .1 .6l-.1 .1a.45 .45 0 0 1 .2 .6 .45 .45 0 0 1-.6 .2l-.2-.1v-.2a.35 .35 0 0 0 .5 .1 .35 .35 0 0 0 0-.5l-.3-.1v-.1a.28 .28 0 0 0 .4-.1 .28 .28 0 0 0 0-.3 .28 .28 0 0 0-.4 0h-.2zM260 198v2M261 191.5v6.5M263.2 195.2h.8v.2h-.3v1.1h.3v.1h-.8v-.1h.3v-1.1h-.3z"/>
<path d="M264.4 195.7l.3-.2 .3 .2v-.6h.2v1.5h-.2v-.1a.42 .42 0 0 1-.5 .1 .42 .42 0 0 1-.2-.5zM264.6 195.8l.1-.1a.4 .4 0 0 1 .3 .4 .4 .4 0 0 1-.3 .4l-.2-.2zM265.9 195.6h.2v.3h-.2zM265.9 196.4h.2v.2h-.2zM268.1 195.4l.5-.2h.2v.2a.43 .43 0 0 0-.5 0 .43 .43 0 0 0-.2 .5 .48 .48 0 0 1 .7 0 .48 .48 0 0 1-.1 .7 .48 .48 0 0 1-.6-.1l-.2-.6zM268.2 195.9a.29 .29 0 0 1 .4 .1 .29 .29 0 0 1 0 .4 .29 .29 0 0 1-.4-.1zM269.9 195.2h.2l-.8 1.6h-.2zM270.5 195.4l.5-.2h.2v.2a.43 .43 0 0 0-.5 0 .43 .43 0 0 0-.2 .5 .48 .48 0 0 1 .7 0 .48 .48 0 0 1 0 .7 .48 .48 0 0 1-.7-.1l-.1-.6zM270.6 195.9a.29 .29 0 0 1 .4 .1 .29 .29 0 0 1 0 .4 .29 .29 0 0 1-.4-.1z"/>
<circle cx="196.7" cy="195.9" r=".13"/>
<circle cx="203.9" cy="195.9" r=".13"/>
<circle cx="209" cy="193.1" r=".13"/>
<circle cx="213.8" cy="193.1" r=".13"/>
<circle cx="215" cy="193.4" r=".29"/>
<circle cx="215" cy="192.8" r=".25"/>
<circle cx="217.4" cy="193.1" r=".13"/>
<circle cx="219.5" cy="195.9" r=".13"/>
</g>
<g fill="none" stroke="#480000" stroke-width=".3">
<path d="M178.1 188.4h1.4v.2h-.6v1.7h-.2v-1.7h-.6zM179.9 188.8h.7v1.3h.4v.2h-1.2v-.2h.5v-1.1h-.4zM180.3 188.3h.3v.3h-.3zM181.8 188.4h.2v.4h.6v.2h-.6v1l.2 .1h.4v.2a.55 .55 0 0 1-.8-.5v-.8h-.4v-.2h.4zM183 188.3h.6l.1 1.6 .1 .2h.4v.2a.54 .54 0 0 1-.8-.5v-1.4h-.4zM184.8 189a.65 .65 0 0 1 .8-.1 .65 .65 0 0 1 .3 .7h-1.1a.56 .56 0 0 0 .4 .5 .56 .56 0 0 0 .6-.1v.2a.81 .81 0 0 1-1.1-.1 .81 .81 0 0 1 .1-1.1zM185 189.1l.3-.1a.37 .37 0 0 1 .3 .4h-.8zM186.7 188.9h.3v.4h-.3zM186.7 189.9h.3v.4h-.3zM263.1 192.4a.73 .73 0 0 1 .9 .2v.3l-.3 .3 .5 .6h-.2l-.3-.4-.2-.2h-.2v.6h-.2zM263.3 192.6h.2a.26 .26 0 0 1 .3 .2 .26 .26 0 0 1-.2 .3h-.3zM264.5 192.9a.49 .49 0 0 1 .6-.1 .49 .49 0 0 1 .2 .5h-.8a.42 .42 0 0 0 .3 .4 .42 .42 0 0 0 .4-.1v.2a.6 .6 0 0 1-.8-.1 .6 .6 0 0 1 .1-.8z"/>
<path d="M264.6 193l.3-.1 .2 .3h-.6zM265.5 192.8h.2l.3 .9 .3-.9h.2l-.4 1h-.2zM267.1 192.8h.2v.3h-.2zM267.1 193.6h.2v.2h-.2z"/>
</g>
<text font-size="2.7" fill="#480000" x="178" y="190.3">Title:</text>
<g font-size="2" fill="#480000">
<text x="178" y="183.7">Sheet: Front documentation</text>
<text x="178" y="186.5">File: working.kicad_pcb</text>
<text x="178" y="193.9">Size: A4</text>
<text x="178" y="196.6">KiCad E.D.A. 7.0.6-7.0.6~ubuntu22.04.1 + KiBot v1.6.3</text>
<text x="200" y="193.9">Date: 2023-08-03_17-21-23</text>
<text x="263" y="196.6">Id: 6/6</text>
<text x="263" y="193.9">Rev:</text>
</g>
<g font-size="1.7" fill="#480000">
<text x="35" y="11.7">1</text>
<text x="85" y="11.7">2</text>
<text x="135" y="11.7">3</text>
<text x="185" y="11.7">4</text>
<text x="235" y="11.7">5</text>
<text x="285" y="11.7">6</text>
<text x="10.5" y="35.7">A</text>
<text x="285.5" y="35.7">A</text>
<text x="10.5" y="85.6">B</text>
<text x="285.5" y="85.6">B</text>
<text x="10.5" y="135.7">C</text>
<text x="285.5" y="135.7">C</text>
<text x="10.5" y="185.6">D</text>
<text x="285.5" y="185.6">D</text>
<text x="35" y="199.7">1</text>
<text x="85" y="199.7">2</text>
<text x="135" y="199.7">3</text>
<text x="185" y="199.7">4</text>
<text x="235" y="199.7">5</text>
<text x="285" y="199.7">6</text>
</g>
<g font-size="1.3" fill="#848484">
<text x="134.7" y="101.3">GREEN</text>
<text x="142.3" y="100.2" transform="rotate(-90 142.3 100.2)">10K</text>
<text x="143.2" y="100.5">10uF</text>
<text x="147.4" y="101.3">10K</text>
<text x="151.7" y="100.6">10K</text>
<text x="147.2" y="106" transform="rotate(-90 147.2 106)">0.1uF</text>
<text x="151.9" y="106.4" transform="rotate(-90 151.9 106.4)">10K</text>
<text x="156.5" y="106.7" transform="rotate(-90 156.5 106.7)">BSS138</text>
<text x="141.4" y="110.1" transform="rotate(-90 141.4 110.1)">LP5907-2.8</text>
<text x="142.7" y="109.6">10uF</text>
<text x="152.1" y="109.5">1N4148</text>
</g>
</svg>
